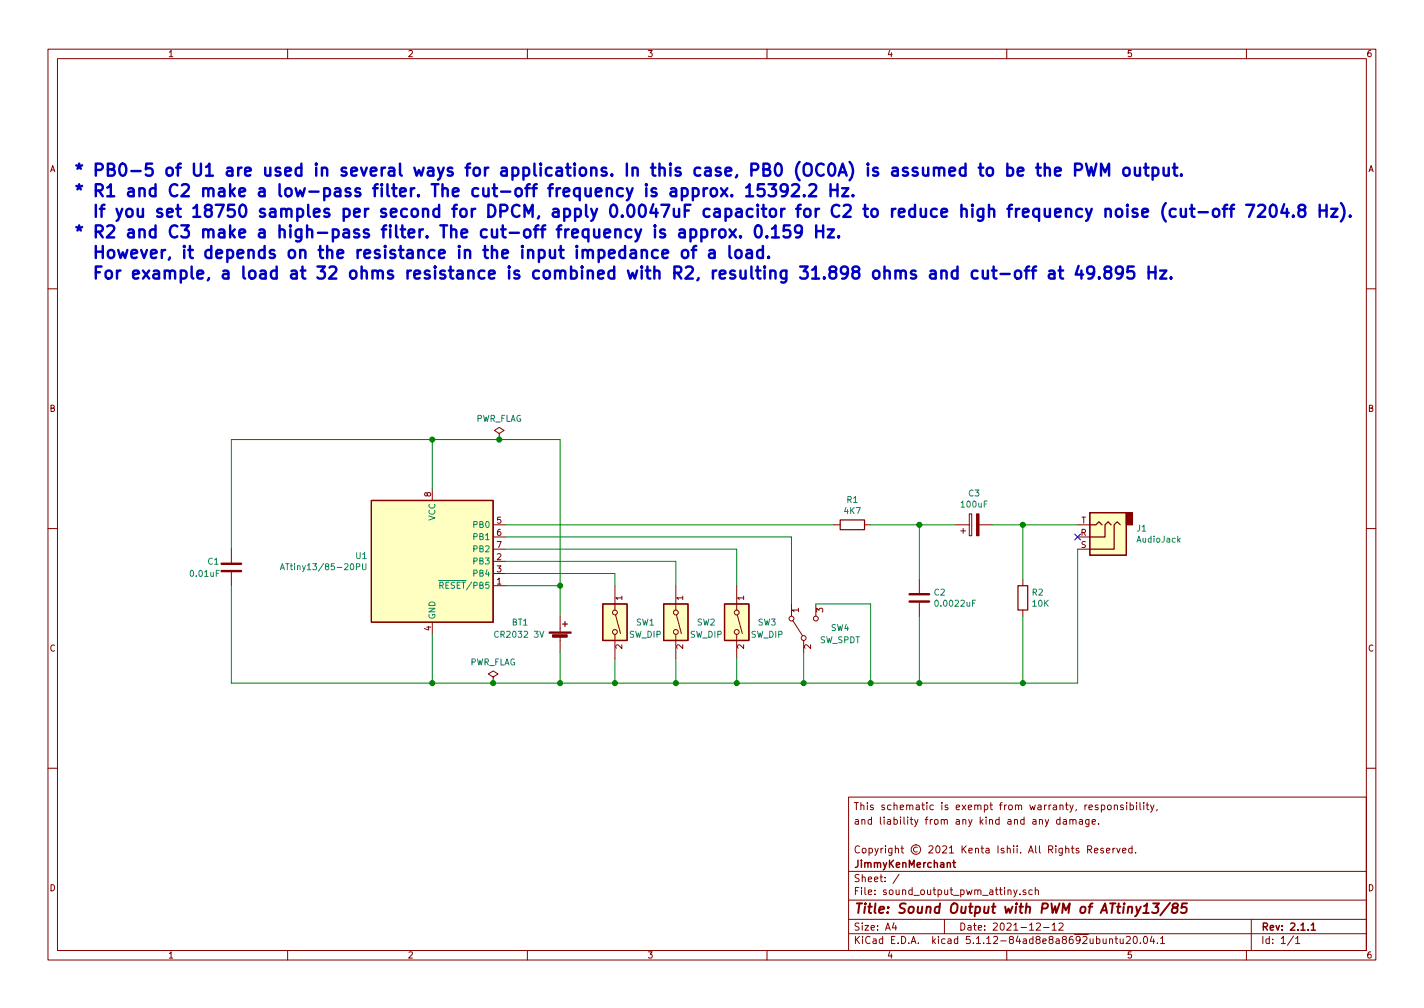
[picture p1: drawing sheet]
<svg xmlns="http://www.w3.org/2000/svg" width="297mm" height="210mm" viewBox="0 0 297 210" stroke-linecap="round" stroke-linejoin="round" font-family="sans-serif">
<g fill="none" stroke="#840000" stroke-width=".21">
<path d="M10 10.3h277v189.9h-277zM12 12.2h273v186.1h-273zM60 10.3v1.9M110 10.3v1.9M160 10.3v1.9M210 10.3v1.9M260 10.3v1.9M10 60.2h2M285 60.2h2M104.1 90.4l1.1-.6-1.1-.7-1 .7 1 .6v1.3M104.1 91.7h.1M10 110.3h2"/>
<path d="M48.3 114.5v2.8M48.3 119.4v2.8M90.2 101.8v2.6M102.9 109.5h2.5M102.9 112h2.5M102.9 114.5h2.5M102.9 117.1h2.5M102.9 119.6h2.5M174 109.5h1.3M180.3 109.5h1.3M199.4 109.5h2.8M200.4 110.7h1"/>
<path d="M200.9 110.2v1M202.2 107.2h.5v4.6h-.5zM204.2 109.5h2.8M224.8 109.5h2.5M224.8 112h2.5M224.8 114.5h2.5M285 110.3h2M90.2 129.8v2.5M102.9 122.2h2.5M116.8 128.5v3.3M116.8 132.8v3.3M128.3 122.2v5"/>
<path d="M128.3 132.3v5.1M128.4 128.3l1 3.9M141 122.2v5M141 132.3v5.1M141.1 128.3l1 3.9M153.7 122.2v5M153.7 132.3v5.1M153.8 128.3l1 3.9M165.1 126v2.5M165.4 129.4l2 3.2M167.6 133.6v2.5M170.2 126v2.5"/>
<path d="M191.8 120.9v2.8M191.8 125.7v2.8M213.4 120.9v1.3M213.4 127.2v1.3M102.9 141.2l1-.6-1-.7-1 .7 1 .6v1.3M102.9 142.5h.1M10 160.2h2M177 166.3h108v32h-108zM218.7 170.9l-.5 1.4-.2 .1M221.1 171l-.4-.1-.3 .3v.6l.3 .1h.4M221.1 170.4v1.5M221.8 171h.6l.1 .9"/>
<path d="M222.5 171.3l-.6 .1-.2 .2 .2 .3h.6M223.2 171.1l.2-.2 .3 .1 .1 .9M223.2 170.9v1M223.8 171.1l.2-.2 .4 .1 .1 .9M225.2 171h.5l.1 .9M225.8 171.3l-.5 .1-.2 .2 .2 .3h.5M226.9 177.2l.7-.1 .1-.2v-.3l-.2-.2h-.6v1.5M227.2 170.9l-.1 1.4-.2 .1h-.4M227.2 171l-.5-.1-.3 .3 .1 .6 .2 .1h.5M227.2 177.2l.5 .7M227.8 171.4l.7-.1-.1-.3-.4-.1-.2 .2 .1 .8h.5M228.3 177.4l.7-.1v-.3l-.5-.1-.2 .2 .1 .7h.6"/>
<path d="M229.2 171.8v.1M229.7 168l.4-.1 .4 .3-.1 .6-.3 .1-.4-.1M229.7 167.9v1.5M230.1 177l-.3-.1-.2 .2 .1 .3 .4 .1v.3h-.5M230.8 177.4l.7-.1-.1-.3-.4-.1-.2 .2 .1 .7h.5M231.1 168l.2-.1 .4 .1v.8l-.2 .1-.4-.1zM232.2 176.9v1M232.4 168l.3-.1 .3 .1 .1 .9M232.4 167.9v1M232.6 176.9l-.4 .3M232.9 176.9l.4 1 .4-1M234.2 177.4l.7-.1-.1-.3-.4-.1-.2 .2v.7h.6"/>
<path d="M234.3 168l-.4-.1-.2 .2 .1 .2 .5 .2v.3h-.6M235 167.4v.2M235 167.9v1M235.7 168l.4-.1 .3 .3v.6l-.3 .1-.4-.1M235.7 167.4v1.5M236.1 177l-.4-.1-.3 .3 .1 .6 .2 .1 .4-.1M236.1 176.4v1.5M236.9 177.8v.1M237.1 167.4v.2M237.1 167.9v1M237.8 167.4v1.3l.2 .2M238.6 167.4v.2"/>
<path d="M238.6 167.9v1M239.1 167.9h.5M239.3 167.4v1.3l.3 .2M240 167.9l.4 1M240.7 167.9l-.5 1.4-.2 .1M241.4 168.8l-.2 .3M285 160.2h2M60 198.3v1.9M110 198.3v1.9M160 198.3v1.9M177 194.8h108M177 191.8h108"/>
<path d="M177 187.8h108M177 181.8h108M186.5 192.5l-.4 1h1M186.8 193v1M187.6 182.3l-1.3 2M197 191.8v3M210 198.3v1.9M211.5 185.6l.3 1M212.2 185.6l-.5 1.4-.2 .1M212.8 186.5v.1M214 185.7l-.4-.1-.2 .2 .1 .2 .5 .2v.3h-.6M215.3 185.7l-.4-.1-.3 .3 .1 .6 .2 .1 .4-.1"/>
<path d="M216 185.7l.2-.1 .3 .1 .1 .9M216 185.1v1.5M216.2 192.7l.6-.2 .2 .5-.9 1h.9M217.7 193.5h1.1M219.5 193l.4-.5v1.5M219.5 194h.8M220.9 192.7l.6-.2 .3 .5-1 1h1M231.4 196l.2-.2 .4 .1 .1 .9M231.4 195.8v1M232.6 195.8h.5M232.8 195.3v1.3l.3 .2M233.7 195.8v.9l.4 .1 .2-.1"/>
<path d="M234.3 195.8v1M234.9 195.5l.6-.2 .2 .2 .1 .3-.9 1h.9M236.5 195.5l.2-.2a.8 .8 0 0 1 .6 .8 .8 .8 0 0 1-.6 .7l-.2-.1-.1-.4zM237.9 196.7v.1M238.7 195.5l.2-.2a.8 .8 0 0 1 .5 .8 .8 .8 0 0 1-.5 .7l-.4-.5zM240.3 195.2l-.4 1.1h1M240.6 195.8v1M241.4 196.7v.1M242.1 195.8l.4-.5v1.5M242.1 196.8h.8M260 198.3v1.9M261 191.8v6.5"/>
<path d="M269.8 195.2l-1.2 2M270.3 195.8l.4-.5v1.5M270.3 196.8h.8"/>
<circle cx="128.3" cy="127.8" r=".51"/>
<circle cx="128.3" cy="131.8" r=".51"/>
<circle cx="141" cy="131.8" r=".51"/>
<circle cx="141" cy="127.8" r=".51"/>
<circle cx="153.7" cy="131.8" r=".51"/>
<circle cx="153.7" cy="127.8" r=".51"/>
<circle cx="165.1" cy="129" r=".51"/>
<circle cx="167.6" cy="133.1" r=".51"/>
<circle cx="170.2" cy="129" r=".51"/>
</g>
<path d="M198.7 179.9h.6M199 179.4v1.3l.3 .2M273.5 193l.5-.5v1.5M273.5 194h.9" fill="none" stroke="#840000" stroke-width=".3"/>
<path d="M238.5 190.4h1.1M238.6 189l.7-.6-.3 2M240.5 188.4h1.3l-.8 .8a.48 .48 0 0 1 .6 .4v.5l-.2 .2-.8 .1-.3-.1M244.1 188.3l-2.1 2.6M244.9 189.3l-.2-.2-.1-.3a.66 .66 0 0 1 1-.3l.1 .4a.69 .69 0 0 1-.8 .4 .7 .7 0 0 0-.4 1 .65 .65 0 0 0 .9 0 .65 .65 0 0 0 .1-.9l-.2-.1M247.6 188.4h-1l-.2 1 .3-.2 .7 .1 .1 .3-.1 .7-.3 .1h-.5l-.3-.1" fill="none" stroke="#840000" stroke-width=".41"/>
<path d="M77.5 104.4h25.4v25.4h-25.4zM175.3 108.5h5v2h-5zM227.3 106.9h7.6v8.9h-7.6zM227.3 109.5h1.3l.6-.7 .7 .7M231.8 109.5l-.7-.7-.6 .7v2.5h-3.2M233.7 109.5l-.7-.7-.6 .7v5h-5.1M117.3 130.2h1.1M117.9 129.7v1M125.7 126h5.1v7.6h-5.1zM138.4 126h5.1v7.6h-5.1zM151.1 126h5.1v7.6h-5.1zM212.3 122.2h2.1v5h-2.1z" fill="none" stroke="#840000" stroke-width=".25"/>
<g fill="#840000" stroke="#840000" stroke-width=".21">
<path d="M114.6 131.8h4.5v.3h-4.5z"/>
<path d="M115.3 132.4h3v.5h-3z"/>
<path d="M203.7 107.2h.5v4.6h-.5z"/>
</g>
<path d="M58.5 118.8l.4-1.2 .4 1.2M58.6 118.5h.6M74.3 118.2l.7-.1v-.4l-.7-.1v1.2M75.6 117.6v1l.2 .2h.3l.2-.2v-1M245.8 112.6l.4 .5M246.2 112.3l-.5 .4M91.4 121.1h1.3M91.7 122.1h.7l.1-.2-.1-.3-.7-.1v1.2M92 122.1l.5 .6M112.6 131.7l.4 1.2 .4-1.2" fill="none" stroke="#008484" stroke-width=".21"/>
<g fill="#ffffc2" stroke="#ffffc2" stroke-width=".21">
<path d="M151.1 126h5.1v7.6h-5.1z"/>
<path d="M138.4 126h5.1v7.6h-5.1z"/>
<path d="M125.7 126h5.1v7.6h-5.1z"/>
<path d="M227.3 106.9h7.6v8.9h-7.6z"/>
<path d="M77.5 104.4h25.4v25.4h-25.4z"/>
</g>
<path d="M46.2 119.1h4.1M46.2 117.6h4.1M189.7 125.5h4.1M189.7 123.9h4.1" fill="none" stroke="#840000" stroke-width=".51"/>
<path d="M234.9 106.9h1.3v2.6h-1.3z" fill="#840000" stroke="#840000" stroke-width=".25"/>
<g fill="none" stroke="#008400" stroke-width=".21">
<path d="M90.2 91.7v10.1M48.3 114.5v-22.8h68.5v36.8M105.4 119.6h22.9v2.6M105.4 117.1h35.6v5.1M105.4 114.5h48.3v7.7M105.4 112h59.7v14M105.4 109.5h68.6M181.6 109.5h17.8M191.8 109.5v11.4M207 109.5h17.8M213.4 109.5v11.4M224.8 114.5v28h-176.5v-20.3"/>
<path d="M90.2 132.3v10.2M105.4 122.2h11.4M116.8 136.1v6.4M128.3 137.4v5.1M141 137.4v5.1M153.7 137.4v5.1M167.6 136.1v6.4M170.2 126h11.4v16.5M191.8 128.5v14M213.4 128.5v14"/>
</g>
<g fill="none" stroke="#0000c2" stroke-width=".51">
<path d="M148.4 39.5a.69 .69 0 0 1 1.2 .2v.8a.68 .68 0 0 1-.7 .5 .68 .68 0 0 1-.7-.5zM150.4 39.3l1.3 1.6M151.7 39.3l-1.3 1.6M155.7 39.1l.7-.7v2.5M159.4 38.4h-1.2l-.2 1.2a1 1 0 0 1 1.3-.1l.2 .3v.7l-.2 .3-.9 .1-.4-.2M160.3 38.4h1.6l-.9 1a.64 .64 0 0 1 .9 .4v.7l-.3 .3-.9 .1-.4-.2M164.3 39.5l-.5 .5h-.5l-.5-.5v-.6l.3-.3 .7-.2 .4 .3a1.67 1.67 0 0 1-.6 2.2h-.5M165.2 38.7l.4-.3h.6a.67 .67 0 0 1 .3 1.1l-1.4 1.4h1.6M168.8 38.7l.4-.3h.6a.67 .67 0 0 1 .4 1.1l-1.5 1.4h1.6M173.3 38.4v2.5M173.3 39.6h1.4M174.7 38.4v2.5"/>
<path d="M175.7 39.3h1.3l-1.3 1.6h1.3M210.1 35.1a.83 .83 0 0 1 1.1 .1v1.2a.79 .79 0 0 1-1.1 .1M210.1 34.1v2.5M212.3 35.8l1.2-.2-.1-.5-.8-.1-.3 .3 .1 1.2 .2 .1 .8-.1M216.1 35h1M216.5 34.1v2.2l.1 .2 .5 .1M217.9 35.2a.62 .62 0 0 1 1.1 .1v1.3M217.9 34.1v2.5M220.1 35.8l1.2-.2-.1-.5-.8-.1-.3 .3 .1 1.2 .2 .1 .8-.1M224.3 35.5h.9a.68 .68 0 0 0 .5-.7 .68 .68 0 0 0-.5-.7h-.9v2.5M226.5 34.1l.7 2.5 .4-1.8 .5 1.8 .6-2.5M229.7 36.6v-2.5l.8 1.8 .8-1.8v2.5"/>
<path d="M234.4 35.2a.69 .69 0 0 1 1.2 .3v.7a.68 .68 0 0 1-.6 .5 .68 .68 0 0 1-.7-.5zM236.7 35l.1 1.5a.66 .66 0 0 0 1-.1M237.8 35v1.6M238.6 35h1M239 34.1v2.2l.1 .2 .5 .1M240.4 35.1l.7-.1 .5 .5v.7l-.2 .3-.3 .1-.7-.1M240.4 35v2.5M242.7 35l.1 1.5a.66 .66 0 0 0 1-.1M243.8 35v1.6M244.6 35h1M245 34.1v2.2l.1 .2 .5 .1M246.4 36.4v.2l-.1-.1 .1-.1v.2"/>
<path d="M138.2 53l1.2-.3-.2-.4-.7-.2-.3 .4 .1 1.2 .2 .1 .7-.1M142.4 52.4a.69 .69 0 0 1 1.2 .2v.7a.68 .68 0 0 1-.7 .5 .68 .68 0 0 1-.7-.5zM144.3 52.1h.9M145.2 51.3l-.4 .1-.2 .3v2.1M146.3 48l.7-.2 .5 .5v.7l-.2 .4-.3 .1-.7-.1M146.3 47.8v2.6M148 52.3l.2-.2 .7 .2 .2 .2v1.3M148.6 47.8v1.7M149.1 52.7l-.9 .2a.5 .5 0 0 0-.3 .4 .5 .5 0 0 0 .3 .5l.9-.1M149.3 47.8a.64 .64 0 0 0-.7 .5M150.1 48.1a.68 .68 0 0 1 .7-.3 .68 .68 0 0 1 .5 .5v.7a.67 .67 0 0 1-.6 .6 .67 .67 0 0 1-.7-.6zM152.2 51.3v2.2l.4 .3"/>
<path d="M152.2 47.8l1.3 1.7M152.7 40.7l.1 .1-.1 .1v-.2v.2M153.5 52.4a.68 .68 0 0 1 .7-.3 .68 .68 0 0 1 .5 .5v.7a.67 .67 0 0 1-.7 .5 .67 .67 0 0 1-.6-.5zM153.5 47.8l-1.3 1.7M154.5 49.3l.1 .1-.1 .1-.2-.1 .2-.1v.2M155.7 40.9h1.4M155.8 52.3l.2-.2 .7 .2 .1 1.5M156.8 52.7l-.8 .2a.5 .5 0 0 0-.4 .4 .5 .5 0 0 0 .4 .5l.8-.1M157.7 47.2a.62 .62 0 0 1 .6-.2 .62 .62 0 0 1 .5 .5 1.48 1.48 0 0 1-.5 2 .64 .64 0 0 1-.7-.5 2.22 2.22 0 0 1 .1-1.8zM159.1 52.3a.83 .83 0 0 0-1.1 .1v1.2a.79 .79 0 0 0 1.1 .1M159.1 51.3v2.5M160 49.3l.1 .1-.1 .1-.2-.1 .2-.1v.2"/>
<path d="M160.3 53.6l.2 .1-.2 .1-.1-.1 .1-.1v.2M161 47.7l.8-.7v2.5M161 49.5h1.5M164.7 47h-1.1l-.2 1.2 .4-.2 .8 .1 .3 .3-.2 .9-.3 .2h-.6l-.4-.2M167.3 48.1l-.5 .5-.7-.2-.3-.3v-.6l.3-.4 .7-.1 .4 .2a1.67 1.67 0 0 1-.7 2.3h-.4M167.7 40.7l.2 .1-.2 .1v-.2v.2M170.3 47v2.5M170.3 48.2h1.4M171.7 47v2.5M172.7 47.8h1.3l-1.3 1.7h1.3M174.9 49.3l.2 .1-.2 .1-.1-.1 .1-.1v.2M177.9 40.7l.2 .1-.2 .1-.1-.1 .1-.1v.2"/>
<path d="M203.9 56.6l-.7-.2-.5 .5v.7l.2 .4 .3 .1 .7-.1M205 56.4l.1 1.6a.66 .66 0 0 0 1-.1M206.1 56.4v1.7M206.9 56.4h1M207.3 55.6v2.2l.1 .2 .5 .1M208.7 57.1h1.9M211.8 56.7a.68 .68 0 0 1 .7-.3 .68 .68 0 0 1 .5 .5v.7a.67 .67 0 0 1-.6 .5 .67 .67 0 0 1-.7-.5zM213.7 56.4h1M214.7 55.6l-.5 .1-.1 .3v2.1M215.2 56.4h.9M216.1 55.6l-.5 .1-.1 .3v2.1M218.9 56.6l.2-.2 .7 .2 .2 .2v1.3"/>
<path d="M220 57l-.9 .1a.5 .5 0 0 0-.3 .5 .5 .5 0 0 0 .3 .5l.9-.1M220.8 56.4h1M221.2 55.6v2.2l.1 .2 .5 .1M225 55.5l-.6 1.8h1.5M225.6 56.4v1.7M228.2 56.7l-.5 .4h-.4l-.5-.4v-.6l.2-.4 .7-.1 .4 .2a1.71 1.71 0 0 1-.6 2.3h-.5M229.3 57.9l.1 .1-.1 .1v-.2v.2M230.9 56.7l-.3-.1-.2-.4 .1-.4 .4-.2 .7 .1a.51 .51 0 0 1 .2 .6 .51 .51 0 0 1-.5 .4l-.7 .1-.2 .3v.5l.5 .5 .7-.1a.82 .82 0 0 0 .1-1.1l-.4-.2M234.2 56.7l-.5 .4h-.5l-.4-.4v-.6l.2-.4 .7-.1 .4 .2a1.67 1.67 0 0 1-.6 2.3h-.5M236.5 55.6h-1.2l-.1 1.2a1 1 0 0 1 1.2-.1l.2 .3v.6l-.2 .4-.9 .1-.3-.2M237.2 43.7l-.6-.1-.4 .3 .2 .4 .8 .2v.6l-.2 .1-.8-.1M238.3 44.4l1.2-.3-.1-.4-.8-.1-.3 .3 .1 1.2 .2 .1 .8-.1"/>
<path d="M239.6 55.6v2.5M239.6 56.8h1.4M241 55.6v2.5M242 56.4h1.3l-1.3 1.7h1.3M243.2 42.4a2.91 2.91 0 0 0 0 3.8M244.3 57.9v.2l-.2-.1 .2-.1v.2M245.2 43.7l-.7-.1-.5 .4v.7l.3 .4 .2 .1 .7-.1M246.3 43.6v1.3l.1 .2a.64 .64 0 0 0 1-.1M247.4 43.6v1.6M248.2 43.6h1M248.6 42.7v2.2l.1 .2 .5 .1M250 44.3h1.9"/>
<path d="M253.1 43.8a.69 .69 0 0 1 1.2 .2v.7a.68 .68 0 0 1-.6 .6 .68 .68 0 0 1-.7-.6zM255 43.6h1M256 42.7l-.5 .1-.1 .3v2.1M256.5 43.6h.9M257.4 42.7l-.4 .1-.2 .3v2.1M259.9 42.7h1.7l-1 2.5M262.5 42.9l.3-.2h.6a.67 .67 0 0 1 .4 1.1l-1.4 1.4h1.5M265.1 42.9a.62 .62 0 0 1 .6-.2 .62 .62 0 0 1 .5 .5 1.48 1.48 0 0 1-.5 2 .69 .69 0 0 1-.7-.5 2.34 2.34 0 0 1 .1-1.8zM267.9 42.6l-.6 1.8h1.5M268.5 43.6v1.6M269.8 45l.1 .1-.1 .1-.2-.1 .2-.1v.2M271.3 43.8l-.5-.5 .2-.4 .3-.2 .8 .1 .2 .4-.2 .5-.8 .1-.5 .5v.4l.5 .5 .8-.1 .2-.4v-.4l-.5-.5"/>
<path d="M275.3 42.7v2.5M275.3 43.9h1.4M276.7 42.7v2.5M277.7 43.6h1.3l-1.3 1.6h1.3M279.7 42.4a2.84 2.84 0 0 1 0 3.8M281.6 45v.2l-.1-.1 .1-.1v.2"/>
</g>
<g fill="#008400" stroke="#008400" stroke-width=".25">
<circle cx="102.9" cy="142.5" r=".51"/>
<circle cx="90.2" cy="91.7" r=".51"/>
<circle cx="181.6" cy="142.5" r=".51"/>
<circle cx="167.6" cy="142.5" r=".51"/>
<circle cx="90.2" cy="142.5" r=".51"/>
<circle cx="153.7" cy="142.5" r=".51"/>
<circle cx="104.1" cy="91.7" r=".51"/>
<circle cx="141" cy="142.5" r=".51"/>
<circle cx="128.3" cy="142.5" r=".51"/>
<circle cx="191.8" cy="109.5" r=".51"/>
<circle cx="191.8" cy="142.5" r=".51"/>
<circle cx="116.8" cy="142.5" r=".51"/>
<circle cx="213.4" cy="109.5" r=".51"/>
<circle cx="116.8" cy="122.2" r=".51"/>
<circle cx="213.4" cy="142.5" r=".51"/>
</g>
<path d="M224.2 111.4l1.2 1.2M225.4 111.4l-1.2 1.2" fill="none" stroke="#000084" stroke-width=".21"/>
<g font-size="3.5" fill="#0000c2">
<text x="15.2" y="36.8">* PB0-5 of U1 are used in several ways for applications. In this case, PB0 (OC0A) is assumed to be the PWM output.</text>
<text x="15.2" y="41.1">* R1 and C2 make a low-pass filter. The cut-off frequency is approx. 15392.2 Hz.</text>
<text x="17.2" y="45.4">If you set 18750 samples per second for DPCM, apply 0.0047uF capacitor for C2 to reduce high frequency noise (cut-off 7204.8 Hz).</text>
<text x="15.2" y="49.7">* R2 and C3 make a high-pass filter. The cut-off frequency is approx. 0.159 Hz.</text>
<text x="17.2" y="53.9">However, it depends on the resistance in the input impedance of a load.</text>
<text x="17.2" y="58.2">For example, a load at 32 ohms resistance is combined with R2, resulting 31.898 ohms and cut-off at 49.895 Hz.</text>
</g>
<text font-size="2.8" fill="#840000" x="178" y="190.5">Title: Sound Output with PWM of ATtiny13/85</text>
<g font-size="2.1" fill="#840000">
<text x="178" y="172">and liability from any kind and any damage.</text>
<text x="178" y="169">This schematic is exempt from warranty, responsibility,</text>
<text x="178" y="178">Copyright © 2021 Kenta Ishii. All Rights Reserved.</text>
<text x="178" y="184">Sheet: /</text>
<text x="178" y="181">JimmyKenMerchant</text>
<text x="178" y="186.7">File: sound_output_pwm_attiny.sch</text>
<text x="178" y="196.9">KiCad E.D.A. kicad 5.1.12-84ad8e8a8692ubuntu20.04.1</text>
<text x="178" y="194.1">Size: A4</text>
<text x="200" y="194.1">Date: 2021-12-12</text>
<text x="263" y="194.1">Rev: 2.1.1</text>
<text x="263" y="196.9">Id: 1/1</text>
</g>
<g font-size="1.8" fill="#840000">
<text x="35" y="11.9">1</text>
<text x="85" y="11.9">2</text>
<text x="135" y="11.9">3</text>
<text x="185" y="11.9">4</text>
<text x="235" y="11.9">5</text>
<text x="285" y="11.9">6</text>
<text x="10.4" y="35.9">A</text>
<text x="285.4" y="35.9">A</text>
<text x="10.4" y="85.9">B</text>
<text x="285.4" y="85.9">B</text>
<text x="89.9" y="103.6" transform="rotate(-90 89.9 103.6)">8</text>
<text x="103.7" y="109.2">5</text>
<text x="103.7" y="111.8">6</text>
<text x="225.4" y="111.8">R</text>
<text x="225.5" y="109.2">T</text>
<text x="103.7" y="116.8">2</text>
<text x="103.7" y="119.4">3</text>
<text x="103.7" y="114.3">7</text>
<text x="225.5" y="114.3">S</text>
<text x="103.7" y="121.9">1</text>
<text x="129.8" y="125.2" transform="rotate(-90 129.8 125.2)">1</text>
<text x="142.5" y="125.2" transform="rotate(-90 142.5 125.2)">1</text>
<text x="155.2" y="125.2" transform="rotate(-90 155.2 125.2)">1</text>
<text x="89.9" y="131.5" transform="rotate(-90 89.9 131.5)">4</text>
<text x="166.6" y="127.7" transform="rotate(-90 166.6 127.7)">1</text>
<text x="171.7" y="127.7" transform="rotate(-90 171.7 127.7)">3</text>
<text x="10.4" y="135.9">C</text>
<text x="129.8" y="135.4" transform="rotate(-90 129.8 135.4)">2</text>
<text x="142.5" y="135.4" transform="rotate(-90 142.5 135.4)">2</text>
<text x="155.2" y="135.4" transform="rotate(-90 155.2 135.4)">2</text>
<text x="169.2" y="135.4" transform="rotate(-90 169.2 135.4)">2</text>
<text x="285.4" y="135.9">C</text>
<text x="10.4" y="185.9">D</text>
<text x="285.4" y="185.9">D</text>
<text x="35" y="199.9">1</text>
<text x="85" y="199.9">2</text>
<text x="135" y="199.9">3</text>
<text x="185" y="199.9">4</text>
<text x="235" y="199.9">5</text>
<text x="285" y="199.9">6</text>
</g>
<g font-size="1.8" fill="#008484">
<text x="99.2" y="88">PWR_FLAG</text>
<text x="176.2" y="107.2">4K7</text>
<text x="176.7" y="104.9">R1</text>
<text x="200.6" y="105.9">100uF</text>
<text x="202.1" y="103.6">C3</text>
<text x="90.8" y="108.6" transform="rotate(-90 90.8 108.6)">VCC</text>
<text x="98.9" y="110.1">PB0</text>
<text x="98.9" y="112.6">PB1</text>
<text x="237.2" y="110.9">J1</text>
<text x="237.3" y="113.2">AudioJack</text>
<text x="43.4" y="117.8">C1</text>
<text x="60" y="118.9">ATtiny13/85-20PU</text>
<text x="74.3" y="116.6">U1</text>
<text x="98.9" y="117.7">PB3</text>
<text x="98.9" y="115.2">PB2</text>
<text x="39.9" y="120.3">0.01uF</text>
<text x="92.5" y="122.8">RESET/PB5</text>
<text x="98.9" y="120.3">PB4</text>
<text x="194.9" y="124.2">C2</text>
<text x="215.3" y="124.2">R2</text>
<text x="90.8" y="129.3" transform="rotate(-90 90.8 129.3)">GND</text>
<text x="106.8" y="130.5">BT1</text>
<text x="132.7" y="130.5">SW1</text>
<text x="145.4" y="130.5">SW2</text>
<text x="158.1" y="130.5">SW3</text>
<text x="173.4" y="131.6">SW4</text>
<text x="195.4" y="126.5">0.0022uF</text>
<text x="215.4" y="126.5">10K</text>
<text x="103.7" y="133">CR2032 3V</text>
<text x="131.2" y="133">SW_DIP</text>
<text x="143.9" y="133">SW_DIP</text>
<text x="156.6" y="133">SW_DIP</text>
<text x="171" y="134.2">SW_SPDT</text>
<text x="97.9" y="138.8">PWR_FLAG</text>
</g>
</svg>
